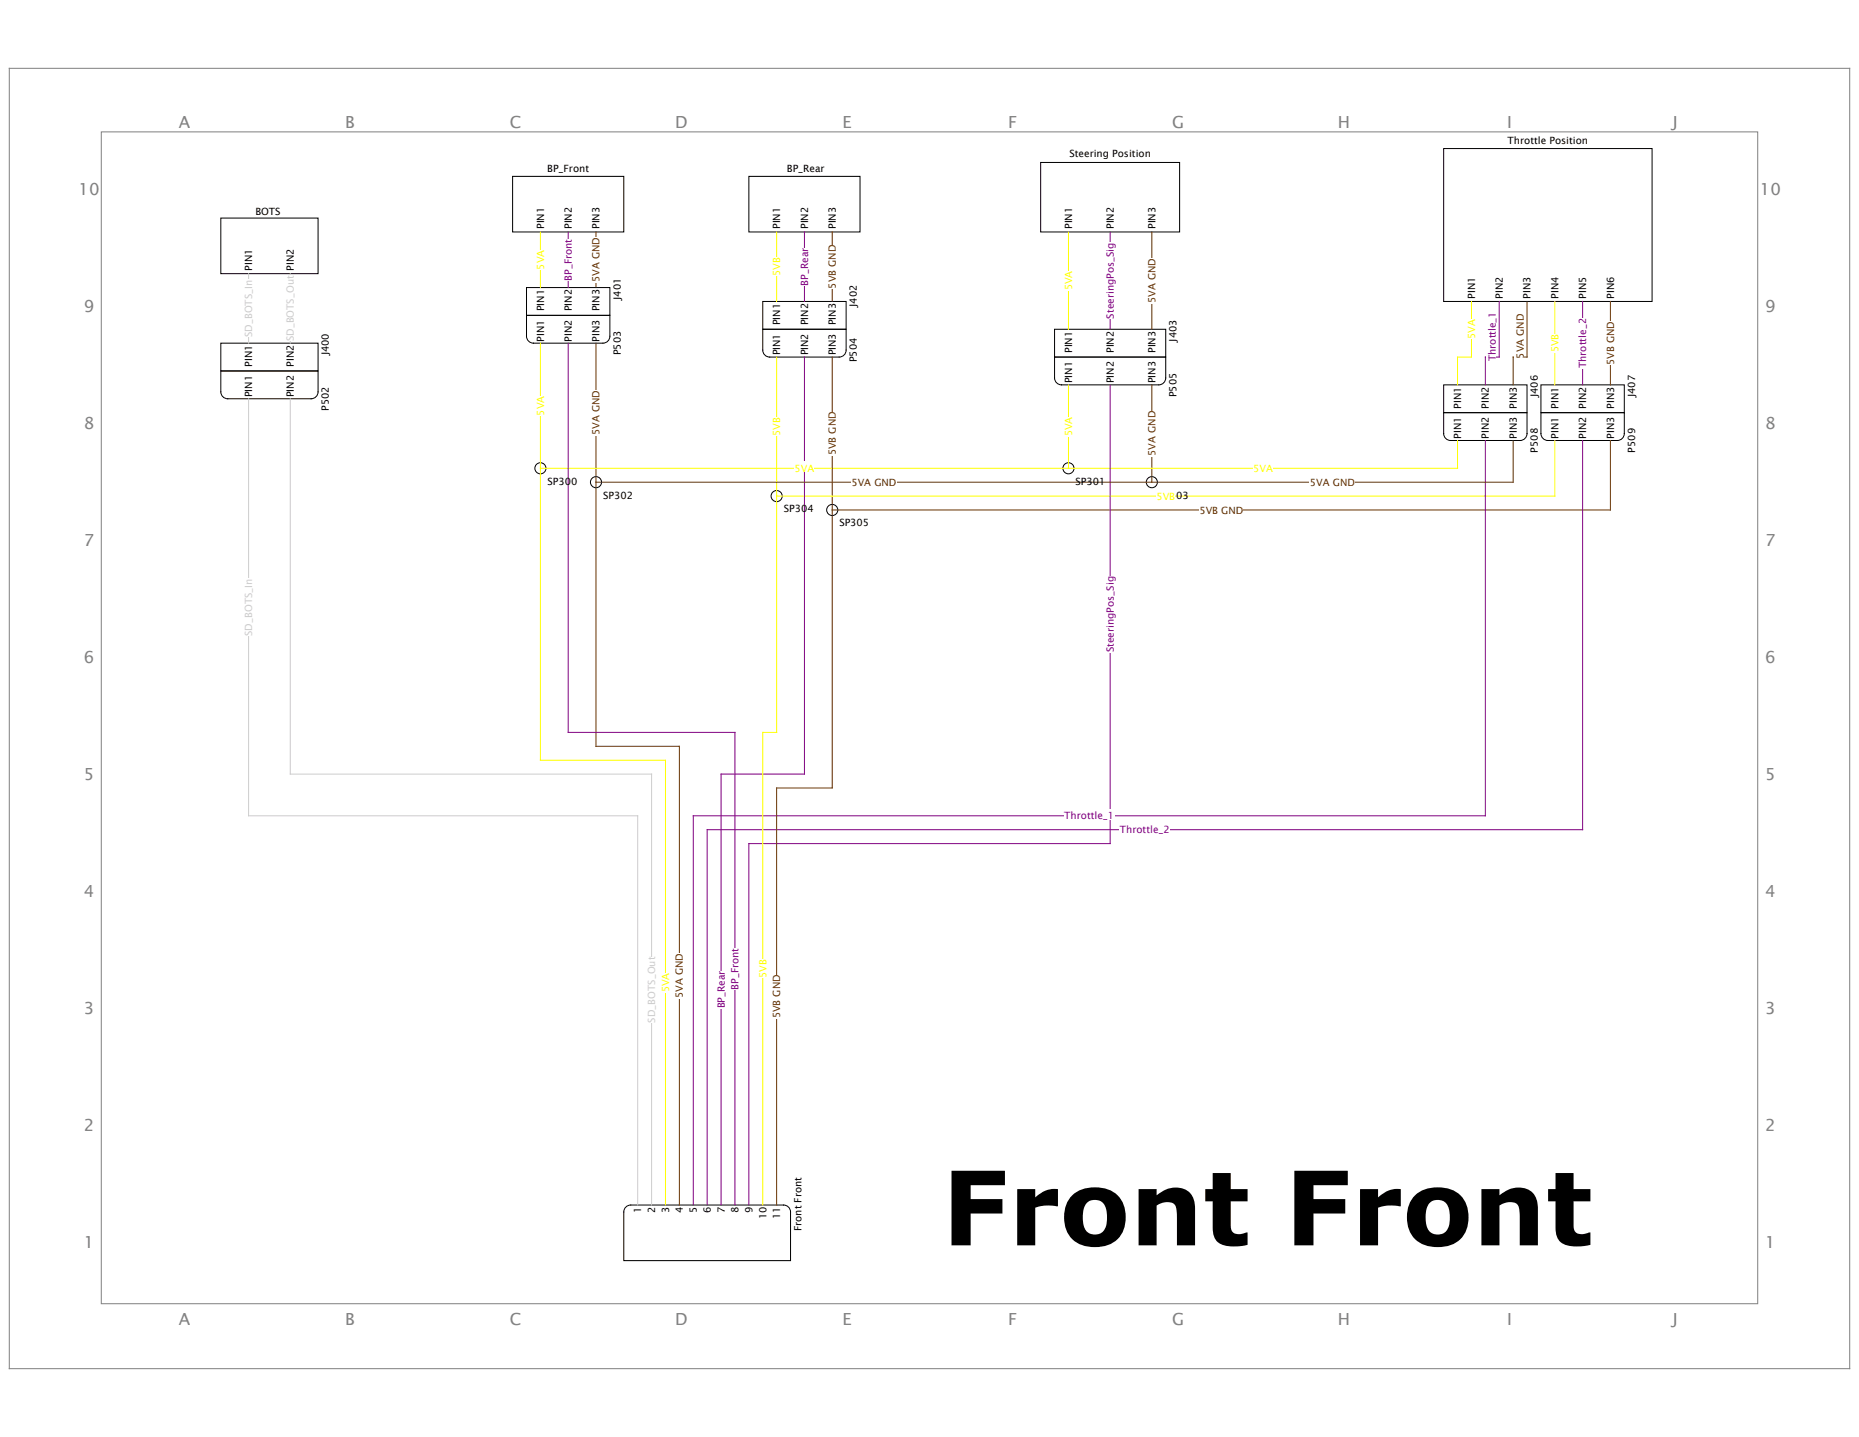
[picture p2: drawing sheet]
<svg xmlns="http://www.w3.org/2000/svg" width="279mm" height="216mm" viewBox="0 0 279 216" stroke-linecap="round" stroke-linejoin="round" font-family="sans-serif">
<path d="M1.4 10.3h276.6v195.3h-276.6zM15.2 19.8h249v176.1h-249z" fill="none" stroke="#808080" stroke-width=".15"/>
<g fill="none" stroke="#000" stroke-width=".15">
<path d="M33.2 32.8h14.6v8.3h-14.6zM77 26.5h16.8v8.4h-16.8zM112.6 26.5h16.7v8.4h-16.7zM156.4 24.4h20.9v10.5h-20.9zM217 22.3h31.3v23h-31.3zM33.2 51.6h14.6v4.1h-14.6zM33.2 55.7h14.6v3.2a1.04 1.04 0 0 1-1 1h-12.6a1.04 1.04 0 0 1-1-1zM79.1 43.2h12.6v4.2h-12.6zM79.1 47.4h12.6v3.1a1.04 1.04 0 0 1-1.1 1.1h-10.4a1.04 1.04 0 0 1-1.1-1.1zM114.6 45.3h12.6v4.2h-12.6zM114.6 49.5h12.6v3.1a1.04 1.04 0 0 1-1.1 1h-10.4a1.04 1.04 0 0 1-1.1-1zM158.5 49.5h16.7v4.1h-16.7z"/>
<path d="M158.5 53.6h16.7v3.2a1.04 1.04 0 0 1-1 1h-14.7a1.04 1.04 0 0 1-1-1zM217 57.8h12.5v4.2h-12.5zM231.6 57.8h12.5v4.2h-12.5zM217 62h12.5v3.1a1.05 1.05 0 0 1-1 1.1h-10.5a1.04 1.04 0 0 1-1-1.1zM231.6 62h12.5v3.1a1.04 1.04 0 0 1-1 1.1h-10.5a1.05 1.05 0 0 1-1-1.1zM94 181.5l.5-.4 .3-.1h23a1.04 1.04 0 0 1 1 1.1v7.3h-25v-7.3z"/>
<circle cx="81.2" cy="70.4" r=".83"/>
<circle cx="89.6" cy="72.4" r=".83"/>
<circle cx="116.7" cy="74.5" r=".84"/>
<circle cx="125.1" cy="76.6" r=".84"/>
<circle cx="160.6" cy="70.4" r=".84"/>
<circle cx="173.1" cy="72.4" r=".83"/>
</g>
<path d="M89.6 34.9v8.3M125.1 34.9v10.4M173.1 34.9v14.6M89.6 51.6v60.5h12.5v68.9M125.1 53.6v64.8h-8.4v62.6M173.1 57.8v14.6M229.5 45.3v8.3h-2.1v4.2M242 45.3v12.5M227.4 66.2v6.2h-137.8M242 66.2v10.4h-116.9" fill="none" stroke="#630" stroke-width=".15"/>
<path d="M81.2 34.9v8.3M116.7 34.9v10.4M160.6 34.9v14.6M81.2 51.6v62.6h18.8v66.8M116.7 53.6v56.4h-2.1v71M160.6 57.8v12.6M221.2 45.3v8.3h-2.1v4.2M233.7 45.3v12.5M219.1 66.2v4.2h-137.9M233.7 66.2v8.3h-117" fill="none" stroke="#ff0" stroke-width=".15"/>
<path d="M37.4 41.1v10.5M37.4 59.9v62.7h58.4v58.4M43.6 41.1v10.5M43.6 59.9v56.4h54.3v64.7" fill="none" stroke="#ccc" stroke-width=".15"/>
<path d="M85.4 34.9v8.3M120.9 34.9v10.4M166.8 34.9v14.6M85.4 51.6v58.4h25.1v71M120.9 53.6v62.7h-12.5v64.7M166.8 57.8v68.9h-54.2v54.3M225.3 45.3v8.3h-2.1v4.2M237.9 45.3v12.5M223.2 66.2v56.4h-119v58.4M237.9 66.2v58.5h-131.6v56.3" fill="none" stroke="#800080" stroke-width=".15"/>
<g fill="#fff">
<path d="M88.6 58.6h1.5v6.8h-1.5z"/>
<path d="M99.1 146.1h1.5v3h-1.5z"/>
<path d="M119.4 69.4h3v1.5h-3z"/>
<path d="M80.3 59.5h1.5v2.9h-1.5z"/>
<path d="M180.3 75.7h6.6v1.5h-6.6z"/>
<path d="M124.1 61.8h1.5v6.6h-1.5z"/>
<path d="M36.4 42h1.5v8.6h-1.5z"/>
<path d="M42.7 41.4h1.5v9.9h-1.5z"/>
<path d="M36.4 86.9h1.5v8.6h-1.5z"/>
<path d="M80.3 37.5h1.5v3h-1.5z"/>
<path d="M88.6 35.6h1.5v6.8h-1.5z"/>
<path d="M84.4 35.9h1.5v6.3h-1.5z"/>
<path d="M115.8 38.7h1.5v2.8h-1.5z"/>
<path d="M124.1 36.8h1.5v6.6h-1.5z"/>
<path d="M119.9 37.2h1.5v5.7h-1.5z"/>
<path d="M115.8 62.7h1.5v2.8h-1.5z"/>
<path d="M173.8 73.6h2.8v1.5h-2.8z"/>
<path d="M160 121.6h7.5v1.5h-7.5z"/>
<path d="M168.3 123.7h7.5v1.5h-7.5z"/>
<path d="M196.9 71.5h6.8v1.5h-6.8z"/>
<path d="M172.2 61.8h1.5v6.7h-1.5z"/>
<path d="M159.6 62.6h1.5v3h-1.5z"/>
<path d="M188.3 69.4h3v1.5h-3z"/>
<path d="M220.2 48h1.5v3h-1.5z"/>
<path d="M223.3 46.8h1.5v7.5h-1.5z"/>
<path d="M227.5 47.1h1.5v6.8h-1.5z"/>
<path d="M232.7 50.2h1.5v2.8h-1.5z"/>
<path d="M236.9 47.8h1.5v7.5h-1.5z"/>
<path d="M241.1 48.3h1.5v6.6h-1.5z"/>
<path d="M159.6 40.7h1.5v2.9h-1.5z"/>
<path d="M172.2 38.8h1.5v6.7h-1.5z"/>
<path d="M165.9 36.4h1.5v11.5h-1.5z"/>
<path d="M101.1 143.2h1.5v6.8h-1.5z"/>
<path d="M165.9 86.6h1.5v11.4h-1.5z"/>
<path d="M97 143.7h1.5v9.9h-1.5z"/>
<path d="M109.5 142.4h1.5v6.3h-1.5z"/>
<path d="M115.8 146.4h1.5v6.6h-1.5z"/>
<path d="M107.4 145.8h1.5v5.7h-1.5z"/>
<path d="M113.7 144.1h1.5v2.8h-1.5z"/>
<path d="M128 71.5h6.7v1.5h-6.7z"/>
</g>
<text font-size="15.4" x="141.6" y="187.1">Front Front</text>
<g font-size="2.5" fill="#808080">
<text x="26.9" y="19.2">A</text>
<text x="51.9" y="19.2">B</text>
<text x="76.6" y="19.2">C</text>
<text x="101.5" y="19.2">D</text>
<text x="126.6" y="19.2">E</text>
<text x="151.5" y="19.2">F</text>
<text x="176.2" y="19.2">G</text>
<text x="201.1" y="19.2">H</text>
<text x="226.5" y="19.2">I</text>
<text x="251.4" y="19.2">J</text>
<text x="11.8" y="29.3">10</text>
<text x="264.5" y="29.3">10</text>
<text x="12.6" y="46.9">9</text>
<text x="265.3" y="46.9">9</text>
<text x="12.6" y="64.4">8</text>
<text x="265.3" y="64.4">8</text>
<text x="12.6" y="82">7</text>
<text x="265.3" y="82">7</text>
<text x="12.6" y="99.6">6</text>
<text x="265.3" y="99.6">6</text>
<text x="12.6" y="117.2">5</text>
<text x="265.3" y="117.2">5</text>
<text x="12.6" y="134.8">4</text>
<text x="265.3" y="134.8">4</text>
<text x="12.6" y="152.4">3</text>
<text x="265.3" y="152.4">3</text>
<text x="12.6" y="169.9">2</text>
<text x="265.3" y="169.9">2</text>
<text x="12.6" y="187.5">1</text>
<text x="265.3" y="187.5">1</text>
<text x="26.9" y="199">A</text>
<text x="51.9" y="199">B</text>
<text x="76.6" y="199">C</text>
<text x="101.5" y="199">D</text>
<text x="126.6" y="199">E</text>
<text x="151.5" y="199">F</text>
<text x="176.2" y="199">G</text>
<text x="201.1" y="199">H</text>
<text x="226.5" y="199">I</text>
<text x="251.4" y="199">J</text>
</g>
<g font-size="1.5">
<text x="160.7" y="23.5">Steering Position</text>
<text x="226.6" y="21.6">Throttle Position</text>
<text x="82.3" y="25.8">BP_Front</text>
<text x="118.3" y="25.8">BP_Rear</text>
<text x="38.4" y="32.3">BOTS</text>
<text x="81.8" y="34.4" transform="rotate(-90 81.8 34.4)">PIN1</text>
<text x="85.9" y="34.4" transform="rotate(-90 85.9 34.4)">PIN2</text>
<text x="90.1" y="34.4" transform="rotate(-90 90.1 34.4)">PIN3</text>
<text x="117.3" y="34.4" transform="rotate(-90 117.3 34.4)">PIN1</text>
<text x="121.4" y="34.4" transform="rotate(-90 121.4 34.4)">PIN2</text>
<text x="125.6" y="34.4" transform="rotate(-90 125.6 34.4)">PIN3</text>
<text x="161.1" y="34.4" transform="rotate(-90 161.1 34.4)">PIN1</text>
<text x="167.4" y="34.4" transform="rotate(-90 167.4 34.4)">PIN2</text>
<text x="173.7" y="34.4" transform="rotate(-90 173.7 34.4)">PIN3</text>
<text x="37.9" y="40.7" transform="rotate(-90 37.9 40.7)">PIN1</text>
<text x="44.2" y="40.7" transform="rotate(-90 44.2 40.7)">PIN2</text>
<text x="81.8" y="46.8" transform="rotate(-90 81.8 46.8)">PIN1</text>
<text x="85.9" y="46.8" transform="rotate(-90 85.9 46.8)">PIN2</text>
<text x="90.1" y="46.8" transform="rotate(-90 90.1 46.8)">PIN3</text>
<text x="93.3" y="45.1" transform="rotate(-90 93.3 45.1)">J401</text>
<text x="128.8" y="46.1" transform="rotate(-90 128.8 46.1)">J402</text>
<text x="221.7" y="44.8" transform="rotate(-90 221.7 44.8)">PIN1</text>
<text x="225.9" y="44.8" transform="rotate(-90 225.9 44.8)">PIN2</text>
<text x="230" y="44.8" transform="rotate(-90 230 44.8)">PIN3</text>
<text x="234.2" y="44.8" transform="rotate(-90 234.2 44.8)">PIN4</text>
<text x="238.4" y="44.8" transform="rotate(-90 238.4 44.8)">PIN5</text>
<text x="242.6" y="44.8" transform="rotate(-90 242.6 44.8)">PIN6</text>
<text x="49.4" y="53.4" transform="rotate(-90 49.4 53.4)">J400</text>
<text x="81.8" y="51.3" transform="rotate(-90 81.8 51.3)">PIN1</text>
<text x="85.9" y="51.3" transform="rotate(-90 85.9 51.3)">PIN2</text>
<text x="90.1" y="51.3" transform="rotate(-90 90.1 51.3)">PIN3</text>
<text x="93.3" y="53.4" transform="rotate(-90 93.3 53.4)">P503</text>
<text x="117.3" y="53.4" transform="rotate(-90 117.3 53.4)">PIN1</text>
<text x="117.3" y="48.9" transform="rotate(-90 117.3 48.9)">PIN1</text>
<text x="121.4" y="53.4" transform="rotate(-90 121.4 53.4)">PIN2</text>
<text x="121.4" y="48.9" transform="rotate(-90 121.4 48.9)">PIN2</text>
<text x="125.6" y="53.4" transform="rotate(-90 125.6 53.4)">PIN3</text>
<text x="125.6" y="48.9" transform="rotate(-90 125.6 48.9)">PIN3</text>
<text x="161.1" y="53" transform="rotate(-90 161.1 53)">PIN1</text>
<text x="167.4" y="53" transform="rotate(-90 167.4 53)">PIN2</text>
<text x="173.7" y="53" transform="rotate(-90 173.7 53)">PIN3</text>
<text x="176.8" y="51.3" transform="rotate(-90 176.8 51.3)">J403</text>
<text x="37.9" y="59.7" transform="rotate(-90 37.9 59.7)">PIN1</text>
<text x="37.9" y="55.1" transform="rotate(-90 37.9 55.1)">PIN1</text>
<text x="44.2" y="59.7" transform="rotate(-90 44.2 59.7)">PIN2</text>
<text x="44.2" y="55.1" transform="rotate(-90 44.2 55.1)">PIN2</text>
<text x="128.8" y="54.4" transform="rotate(-90 128.8 54.4)">P504</text>
<text x="161.1" y="57.6" transform="rotate(-90 161.1 57.6)">PIN1</text>
<text x="167.4" y="57.6" transform="rotate(-90 167.4 57.6)">PIN2</text>
<text x="173.7" y="57.6" transform="rotate(-90 173.7 57.6)">PIN3</text>
<text x="176.8" y="59.7" transform="rotate(-90 176.8 59.7)">P505</text>
<text x="231.1" y="59.7" transform="rotate(-90 231.1 59.7)">J406</text>
<text x="245.7" y="59.7" transform="rotate(-90 245.7 59.7)">J407</text>
<text x="49.4" y="61.7" transform="rotate(-90 49.4 61.7)">P502</text>
<text x="219.6" y="65.9" transform="rotate(-90 219.6 65.9)">PIN1</text>
<text x="219.6" y="61.4" transform="rotate(-90 219.6 61.4)">PIN1</text>
<text x="223.8" y="65.9" transform="rotate(-90 223.8 65.9)">PIN2</text>
<text x="223.8" y="61.4" transform="rotate(-90 223.8 61.4)">PIN2</text>
<text x="228" y="65.9" transform="rotate(-90 228 65.9)">PIN3</text>
<text x="228" y="61.4" transform="rotate(-90 228 61.4)">PIN3</text>
<text x="234.2" y="65.9" transform="rotate(-90 234.2 65.9)">PIN1</text>
<text x="234.2" y="61.4" transform="rotate(-90 234.2 61.4)">PIN1</text>
<text x="238.4" y="65.9" transform="rotate(-90 238.4 65.9)">PIN2</text>
<text x="238.4" y="61.4" transform="rotate(-90 238.4 61.4)">PIN2</text>
<text x="242.6" y="65.9" transform="rotate(-90 242.6 65.9)">PIN3</text>
<text x="242.6" y="61.4" transform="rotate(-90 242.6 61.4)">PIN3</text>
<text x="231.1" y="68" transform="rotate(-90 231.1 68)">P508</text>
<text x="245.7" y="68" transform="rotate(-90 245.7 68)">P509</text>
<text x="82.3" y="72.8">SP300</text>
<text x="90.6" y="74.9">SP302</text>
<text x="117.8" y="77">SP304</text>
<text x="161.7" y="72.8">SP301</text>
<text x="174.2" y="74.9">SP303</text>
<text x="126.2" y="79.1">SP305</text>
<text x="96.4" y="182.2" transform="rotate(-90 96.4 182.2)">1</text>
<text x="98.5" y="182.2" transform="rotate(-90 98.5 182.2)">2</text>
<text x="100.6" y="182.2" transform="rotate(-90 100.6 182.2)">3</text>
<text x="102.6" y="182.2" transform="rotate(-90 102.6 182.2)">4</text>
<text x="104.7" y="182.2" transform="rotate(-90 104.7 182.2)">5</text>
<text x="106.8" y="182.2" transform="rotate(-90 106.8 182.2)">6</text>
<text x="108.9" y="182.2" transform="rotate(-90 108.9 182.2)">7</text>
<text x="111" y="182.2" transform="rotate(-90 111 182.2)">8</text>
<text x="113.1" y="182.2" transform="rotate(-90 113.1 182.2)">9</text>
<text x="115.2" y="183.2" transform="rotate(-90 115.2 183.2)">10</text>
<text x="117.3" y="183.2" transform="rotate(-90 117.3 183.2)">11</text>
<text x="120.4" y="185" transform="rotate(-90 120.4 185)">Front Front</text>
</g>
<g font-size="1.5" fill="#ff0">
<text x="81.8" y="40.5" transform="rotate(-90 81.8 40.5)">5VA</text>
<text x="117.3" y="41.5" transform="rotate(-90 117.3 41.5)">5VB</text>
<text x="161.1" y="43.6" transform="rotate(-90 161.1 43.6)">5VA</text>
<text x="221.7" y="51" transform="rotate(-90 221.7 51)">5VA</text>
<text x="234.2" y="53" transform="rotate(-90 234.2 53)">5VB</text>
<text x="81.8" y="62.4" transform="rotate(-90 81.8 62.4)">5VA</text>
<text x="117.3" y="65.5" transform="rotate(-90 117.3 65.5)">5VB</text>
<text x="161.1" y="65.6" transform="rotate(-90 161.1 65.6)">5VA</text>
<text x="119.4" y="70.9">5VA</text>
<text x="188.3" y="70.9">5VA</text>
<text x="173.8" y="75.1">5VB</text>
<text x="100.6" y="149.1" transform="rotate(-90 100.6 149.1)">5VA</text>
<text x="115.2" y="146.9" transform="rotate(-90 115.2 146.9)">5VB</text>
</g>
<g font-size="1.5" fill="#800080">
<text x="85.9" y="42.2" transform="rotate(-90 85.9 42.2)">BP_Front</text>
<text x="121.4" y="42.9" transform="rotate(-90 121.4 42.9)">BP_Rear</text>
<text x="167.4" y="47.9" transform="rotate(-90 167.4 47.9)">SteeringPos_Sig</text>
<text x="224.8" y="54.3" transform="rotate(-90 224.8 54.3)">Throttle_1</text>
<text x="238.4" y="55.3" transform="rotate(-90 238.4 55.3)">Throttle_2</text>
<text x="167.4" y="98" transform="rotate(-90 167.4 98)">SteeringPos_Sig</text>
<text x="160" y="123.1">Throttle_1</text>
<text x="168.3" y="125.2">Throttle_2</text>
<text x="111" y="148.7" transform="rotate(-90 111 148.7)">BP_Front</text>
<text x="108.9" y="151.5" transform="rotate(-90 108.9 151.5)">BP_Rear</text>
</g>
<g font-size="1.5" fill="#630">
<text x="90.1" y="42.4" transform="rotate(-90 90.1 42.4)">5VA GND</text>
<text x="125.6" y="43.4" transform="rotate(-90 125.6 43.4)">5VB GND</text>
<text x="173.7" y="45.5" transform="rotate(-90 173.7 45.5)">5VA GND</text>
<text x="229" y="53.9" transform="rotate(-90 229 53.9)">5VA GND</text>
<text x="242.6" y="54.9" transform="rotate(-90 242.6 54.9)">5VB GND</text>
<text x="90.1" y="65.4" transform="rotate(-90 90.1 65.4)">5VA GND</text>
<text x="125.6" y="68.4" transform="rotate(-90 125.6 68.4)">5VB GND</text>
<text x="173.7" y="68.5" transform="rotate(-90 173.7 68.5)">5VA GND</text>
<text x="128" y="73">5VA GND</text>
<text x="180.3" y="77.2">5VB GND</text>
<text x="196.9" y="73">5VA GND</text>
<text x="102.6" y="150" transform="rotate(-90 102.6 150)">5VA GND</text>
<text x="117.3" y="153" transform="rotate(-90 117.3 153)">5VB GND</text>
</g>
<g font-size="1.5" fill="#ccc">
<text x="37.9" y="50.6" transform="rotate(-90 37.9 50.6)">SD_BOTS_In</text>
<text x="44.2" y="51.3" transform="rotate(-90 44.2 51.3)">SD_BOTS_Out</text>
<text x="37.9" y="95.5" transform="rotate(-90 37.9 95.5)">SD_BOTS_In</text>
<text x="98.5" y="153.6" transform="rotate(-90 98.5 153.6)">SD_BOTS_Out</text>
</g>
</svg>
